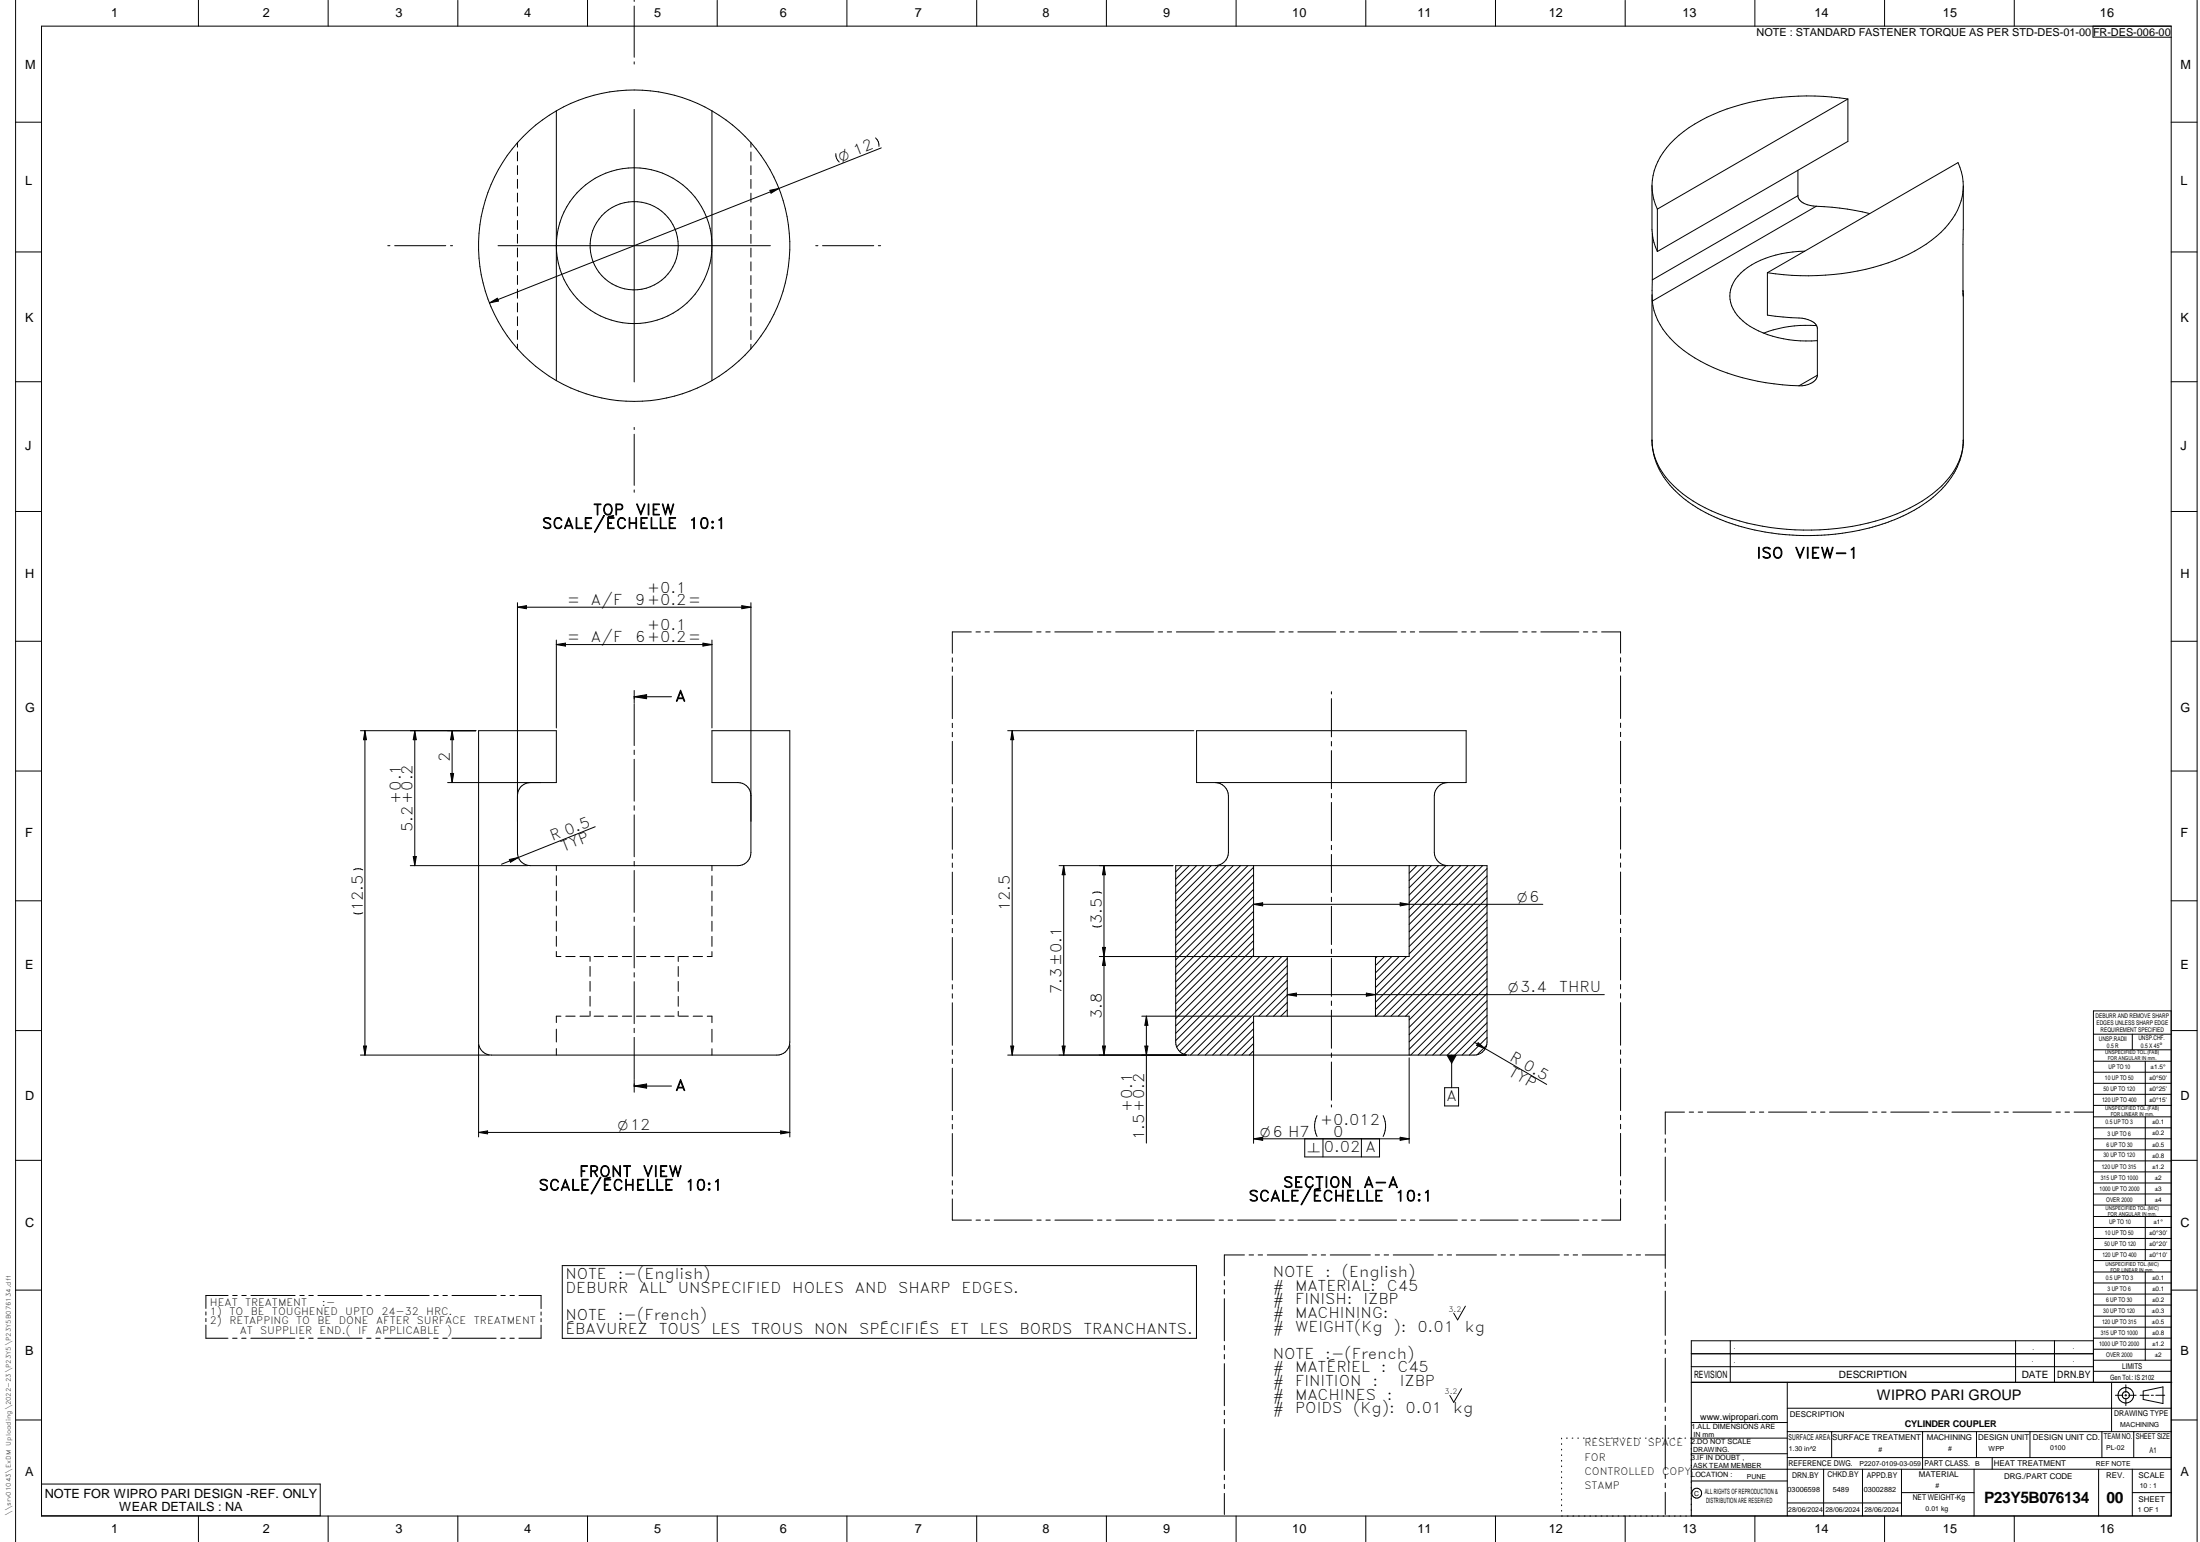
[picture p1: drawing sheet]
<svg xmlns="http://www.w3.org/2000/svg" width="848mm" height="594mm" viewBox="0 0 848 594" stroke-linecap="round" stroke-linejoin="round" font-family="sans-serif">
<g fill="none" stroke="#000" stroke-width=".39">
<path d="M244.5 0v.6M6 .1v593.9M16 10.1h821v574h-821zM76.5 .1v10M126.5 .1v10M176.5 .1v10M226.5 .1v10M244.5 2.3v19.8M276.5 .1v10M326.5 .1v10M376.5 .1v10M426.5 .1v10"/>
<path d="M476.5 .1v10M526.5 .1v10M576.5 .1v10M626.5 .1v10M676.5 .1v10M726.5 .1v10M776.5 .1v10M806.8 10.1v4.2l30.2 .1M847 .1v593.9M244.5 23.8v.9M712.3 38.1a95.1 95.1 0 0 0-54.4 7.1 40.4 40.4 0 0 0-18.8 17 20.4 20.4 0 0 0-.2 18.4M712.3 38.1v16.4l-73.4 42.4"/>
<path d="M712.3 38.1l-73.4 42.5M6 47.1h10M199.5 55v1.7M199.5 58.5v3.5M214.5 42.7v103.9M214.5 42.7a60 60 0 0 0 0 103.9M214.5 42.7a59.9 59.9 0 0 1 59.9 0M244.5 42.2v105M274.4 42.7v103.9M274.4 42.7a60 60 0 0 1 0 103.9M289.5 55v1.7M289.5 58.5v3.5"/>
<path d="M322.2 59.2a3.8 3.8 0 0 0 1.3 3.2M337.5 53.1a3.8 3.8 0 0 1 1.3 3.3M339.7 57l-39.4 15.6M837 47.1h10M199.5 63.8v3.5M199.5 69.1v3.5M199.5 74.4v3.5M199.5 79.7v3.4M289.5 63.8v3.5M289.5 69.1v3.5M289.5 74.4v3.5M289.5 79.7v3.5"/>
<path d="M296.8 73.3l3.5-.7-3.1 1.8zM300.3 72.6l-111.6 44.1M636.8 71.6l.1 18.3a19.9 19.9 0 0 0 2 7M693.1 65.6v9.8M693.1 75.4a4.9 4.9 0 0 0 4.7 3.8l2.4 .3M693.1 75.4l-56.2 32.4M700.2 79.5l-63.3 36.5M700.2 79.5l11.9 1.1 8.7 1.7M756.8 71.6l-.1 40.5M6 97.1h10M149.5 94.7h.8M152.1 94.7h19.7"/>
<path d="M173.7 94.7h.8M192 94.7h105M199.5 85v3.4M199.5 90.3v3.4M199.5 95.5v3.5M289.5 85v3.5M289.5 90.3v3.5M289.5 95.6v3.5M314.5 94.7h.8M317.1 94.7h19.7M338.6 94.7h.9M636.9 90.1v17.7"/>
<path d="M638.9 80.6v16.3M695.7 96.8a37.8 37.8 0 0 0-24.6 8.4 11.3 11.3 0 0 0-.4 17.4 36 36 0 0 0 23.3 8.7l6.6-.1M837 97.1h10M188.7 116.7l3-1.8 .5 1.1zM199.5 100.8v3.5M199.5 106.1v3.5M199.5 111.4v3.5M199.5 116.7v3.5M289.5 100.9v3.5M289.5 106.2v3.4M289.5 111.5v3.4M289.5 116.8v3.4"/>
<path d="M636.8 113.5v56.3l.3 3.4M636.9 107.8v8.2M636.9 116a27.6 27.6 0 0 0 12.2 19 77.3 77.3 0 0 0 41.1 13.5l3.3 .1M681.3 105.1v16.3l9.1 1a14.2 14.2 0 0 1 8.6 1.7l1.2 1.1 .4 1.4v18M681.3 105.1l73.5-42.4a21.6 21.6 0 0 1-3.6 23.5 55.3 55.3 0 0 1-29 16.8 101.9 101.9 0 0 1-40.9 2.1zM756.7 111.9l.1 .2M756.7 112.1l.1 1.6M756.8 112.1v1.6M756.8 113.8h.1M756.8 113.5v56.1M199.5 122v3.5M199.5 127.3v3.5"/>
<path d="M199.5 132.6v1.8M289.5 122v3.5M289.5 127.3v3.5M289.5 132.6v1.8M700.2 125.4a47.3 47.3 0 0 0-20.3 3M6 147.1h10M274.4 146.6a60.2 60.2 0 0 1-59.9 0M700.6 144.6l-7.1 4M700.6 144.6a5.1 5.1 0 0 1-4.8 3.9l-2.3 .1M837 147.1h10M244.5 164.7v.8M244.5 167.3v19.7"/>
<path d="M636.8 169.7l.4 3.5M756.8 171.5a27.5 27.5 0 0 1-11.8 18.7 78.2 78.2 0 0 1-43.4 13.9 90.4 90.4 0 0 1-46.7-9.7 34.2 34.2 0 0 1-17.3-19.4l-.4-1.8M756.8 171.4a30.9 30.9 0 0 1-14.1 22.1 77.6 77.6 0 0 1-40.6 12.7 94.8 94.8 0 0 1-29.4-2.9 56 56 0 0 1-29.5-17.1 27.7 27.7 0 0 1-6.1-13M756.8 169.6h.1M756.8 169.6v1.9M756.8 169.6v1.8M6 197.1h10M244.5 188.8v.9M837 197.1h10M199.5 232.2v96.3a4.9 4.9 0 0 0 5 5h80a5 5 0 0 0 5-5v-96.3M199.5 233.9l3.4-.6v1.2zM199.5 233.9h90"/>
<path d="M286 233.3l3.5 .6-3.5 .6zM6 247.1h10M214.5 248.3l3.5-.5v1.1zM214.5 248.3h59.9M214.5 246.6v33.9M271 247.8l3.4 .5-3.4 .6zM274.4 246.6v33.9M367.1 253.4v1.7M367.1 257v1.7M374.4 243.5h-7.3v8.2M376.2 243.5h1.7M379.7 243.5h1.7"/>
<path d="M383.2 243.5h14.6M399.6 243.5h1.7M403.1 243.5h1.7M406.6 243.5h14.7M423 243.5h1.8M426.6 243.5h1.6M430.1 243.5h14.6M446.4 243.5h1.8M450 243.5h1.7M453.5 243.5h14.6M469.9 243.5h1.7M473.4 243.5h1.7"/>
<path d="M476.9 243.5h14.6M493.3 243.5h1.7M496.8 243.5h1.7M500.3 243.5h14.6M516.7 243.5h1.7M520.2 243.5h1.7M523.7 243.5h14.7M540.1 243.5h1.8M543.6 243.5h1.7M547.2 243.5h14.6M563.5 243.5h1.8M567.1 243.5h1.6"/>
<path d="M570.6 243.5h14.6M587 243.5h1.7M590.5 243.5h1.7M594 243.5h14.6M610.4 243.5h1.7M613.9 243.5h1.7M617.4 243.5h7.3v8.1M624.7 253.4v1.7M624.7 256.9v1.7M837 247.1h10M244.5 268.4l4.8-.8v1.6zM244.5 266v4.8"/>
<path d="M244.5 271.1v16.1M244.5 268.4h14.4M367.1 260.4v16.5M367.1 278.6v1.7M513.2 266.5v.9M513.2 269.2v14.7M624.7 260.4v16.4M624.7 278.6v1.7M6 297.1h10M138.9 281.5h44.5M140.7 281.5v125M140.7 281.5l.6 3.5h-1.2z"/>
<path d="M159.9 281.5v52M159.9 281.5l.6 3.5h-1.2zM173.7 298h1.2l-.6 3.5zM174.3 281.5v20M174.3 281.5l.6 3.5h-1.2zM244.5 289v1.7M244.5 292.5v16.2M367.1 282.2v1.6M367.1 285.6v16.4M388.5 281.5h71.7M390.2 281.5l.6 3.5h-1.2zM390.2 281.5v125"/>
<path d="M461.3 281.5h103.9v20h-103.9zM513.2 285.7v1.7M513.2 289.2v14.7M624.7 282.1v1.7M624.7 285.6v16.4M837 297.1h10M172.6 301.5h41.9v-20h-30v120a4.9 4.9 0 0 0 5 5h110a4.9 4.9 0 0 0 5-5v-120h-30.1v20h10.1a5 5 0 0 1 5 5M204.5 301.5a5 5 0 0 0-5 5M229.4 318.5l-36.1 14.5M244.5 310.4v1.8M244.5 313.9v16.2M367.1 303.8v1.7"/>
<path d="M367.1 307.3v1.7M367.1 310.8v16.4M468.5 301.5a5.2 5.2 0 0 1 5 5v22a5.2 5.2 0 0 1-5 5M513.2 305.7v1.7M513.2 309.2v14.7M558 301.5a5.2 5.2 0 0 0-5.1 5v22a5.2 5.2 0 0 0 5.1 5M624.7 303.8v1.7M624.7 307.3v1.7M624.7 310.8v16.4M139.8 335.1a3.9 3.9 0 0 0-3.5 0M158.2 333.5h45.2M159.3 330h1.2l-.6 3.5z"/>
<path d="M196.3 331.1l3.5-.7-3 1.8zM214.5 333.5v1.9M214.5 337.4v3.8M244.5 331.9v1.7M244.5 335.4v16.1M274.4 333.5v1.9M274.4 337.4v3.9M367.1 329v1.7M367.1 332.5v1.7M367.1 336v16.4M408.3 333.5h43.9M410 333.5v73"/>
<path d="M410 333.5l.6 3.5h-1.2zM425.6 333.5l.5 3.5h-1.1zM425.6 333.5v73M453.2 333.5h120v68a5 5 0 0 1-5 5h-110a4.9 4.9 0 0 1-5-5zM455.6 333.5l-2.4 2.4M458.4 333.5l-5.2 5.2M461.3 333.5l-8.1 8M464.1 333.5l-10.9 10.8M466.9 333.5l-13.7 13.7M469.7 333.5l-16.5 16.5M472.6 333.5l-19.4 19.3M475.4 333.5l-22.2 22.1"/>
<path d="M478.2 333.5l-25 25M481 333.5l-27.8 27.8M483.2 334.1l-30 30.1M483.2 337l-30 30M483.2 339.8l-30 30M483.2 333.5v35M513.2 325.7v1.7M513.2 329.2v14.7M543.2 333.5v35h-119.4M546.1 333.5l-2.9 2.9M548.9 333.5l-5.7 5.7M551.8 333.5l-8.6 8.5"/>
<path d="M554.6 333.5l-11.4 11.3M557.4 333.5l-14.2 14.2M560.2 333.5l-17 17M563.1 333.5l-19.9 19.9M565.9 333.5l-22.7 22.7M568.7 333.5l-25.5 25.5M571.5 333.5l-28.3 28.3M573.2 334.6l-30 30.1M573.2 337.5l-30 30M624.7 328.9v1.8M624.7 332.4v1.7M624.7 336v16.3"/>
<path d="M6 347h10M139.8 351.7a4.2 4.2 0 0 1-3.5 0M214.5 343.2v3.9M214.5 349v3.9M214.5 354.9v3.8M244.5 353.3v1.7M244.5 356.8v16.1M274.4 343.3v3.8M274.4 349.1v3.8M274.4 354.9v3.9M367.1 354.2v1.7M367.1 357.7v1.7"/>
<path d="M424.7 344.1a3.9 3.9 0 0 0-3.5 0M424.7 356.7a3.9 3.9 0 0 1-3.5 0M483.2 342.6l-30 30M483.2 345.4l-30 30.1M483.2 348.3l-30 30M483.2 351.1l-30 30M483.2 353.9l-30 30.1M483.2 356.8l-30 30M483.2 359.6l-30 30M483.2 348.4l3.5-.6v1.2zM483.2 348.4h111.5M513.2 345.7v1.7"/>
<path d="M513.2 349.2v14.7M539.8 347.8l3.4 .6-3.4 .6zM573.2 351.6l-39.8 39.9M573.2 354.5l-37 37M573.2 348.8l-42.7 42.7M573.2 357.3l-34.2 34.2M573.2 340.3l-43 43M573.2 343.2l-43 42.9M573.2 345.9l-43 43.1M624.7 354.1v1.8M624.7 357.6v1.7M837 347h10"/>
<path d="M214.5 360.7v3.9M214.5 366.6v1.9h1.7M218.1 368.5h3.6M223.6 368.5h3.6M227.5 368.5v1.9M227.5 372.3v3.8M227.5 378.1v3.8M229 368.5h3.6M234.5 368.5h3.5M239.9 368.5h3.6M244.5 374.7v1.7M244.5 378.2v16.2"/>
<path d="M245.4 368.5h3.6M250.8 368.5h3.6M256.3 368.5h3.6M261.5 368.5v1.9M261.5 372.4v3.8M261.5 378.1v3.8M261.7 368.5h3.6M267.2 368.5h3.6M274.4 360.8v3.8M274.4 366.6v1.9h-1.8M367.1 361.2v16.4M367.1 379.3v1.7"/>
<path d="M425 365h1.1l-.5 3.5zM425.6 368.5l.5 3.5h-1.1zM483.2 362.4l-30 30M483.2 365.3l-30 30M483.2 368.1l-30 30M485.6 368.5l-32.4 32.4M488.5 368.5l-34.9 34.9M491.3 368.5l-36.6 36.6M494.1 368.5l-37.6 37.6M496.2 374.9l-31.6 31.6M496.2 377.7l-28.8 28.8M496.2 369.2l-37.3 37.3"/>
<path d="M496.2 372.1l-34.4 34.4M496.2 368.5v23M513.2 365.7v1.7M513.2 369.2v14.7M530.2 368.5v23M530.9 368.5l-.7 .7M533.7 368.5l-3.5 3.5M536.5 368.5l-6.3 6.3M539.4 368.5l-9.2 9.2M542.2 368.5l-12 12M573.2 360.1l-31.4 31.4M573.2 377.1l-29.4 29.4"/>
<path d="M573.2 379.9l-26.5 26.6M573.2 362.9l-30 30M573.2 365.8l-30 30M573.2 368.6l-30 30M573.2 371.4l-30 30M573.2 374.3l-30 29.9M624.7 361.1v16.4M624.7 379.3v1.7M6 397h10M214.5 396.5v4.9M216.2 391.5h-1.7v2.5M218.1 391.5h3.6"/>
<path d="M223.6 391.5h3.6M227.5 383.8v3.8M227.5 389.6v1.9M229 391.5h3.6M234.5 391.5h3.5M239.9 391.5h3.6M244.5 396.2v1.6M244.5 399.7v16.1M245.4 391.5h3.6M250.8 391.5h3.6M256.3 391.5h3.6M261.5 383.9v3.8"/>
<path d="M261.5 389.6v1.9M261.7 391.5h3.6M267.2 391.5h3.6M272.6 391.5h1.8v2.5M274.4 396.5v5M367.1 382.9v1.7M367.1 386.3v16.4M440.1 391.5h42.1M441.9 391.5v48.9M441.9 391.5l.6 3.5h-1.2zM483.2 399.2l-7.3 7.3M483.2 393.5l-12.9 13"/>
<path d="M483.2 396.4l-10.1 10.1M496.2 389l-2.5 2.5M496.2 386.2l-5.3 5.3M496.2 383.2l3.5-.6v1.2zM496.2 380.5l-10.9 11M496.2 383.4l-8.1 8.1M496.2 383.2h122.2M513.2 385.7v1.7M513.2 389.2v14.7M526.7 382.6l3.5 .6-3.5 .6zM573.2 394l-12.4 12.5M573.2 385.6l-20.9 20.9"/>
<path d="M573.2 396.9l-9.6 9.6M573.2 388.4l-18.1 18.1M573.2 391.2l-15.2 15.3M573.2 399.7l-6.8 6.8M573.2 382.7l-23.8 23.8M624.7 382.8v1.7M624.7 386.3v16.4M807 398.4h30M822 398.4v6.1M837 397h10M837 389.5h-30v143.1M138.9 406.5h49.5"/>
<path d="M140.1 403h1.2l-.6 3.5zM184.5 402.5v35.5M214.5 404v2.5M244.5 416v4.8M244.5 418.4h14.4M244.5 418.4l4.8-.8v1.6zM274.4 404v2.5M304.5 402.5v35.5M367.1 404.5v1.7M367.1 408v1.7M367.1 411.5v16.4M388.5 406.5h68.7"/>
<path d="M389.6 403h1.2l-.6 3.5zM409.4 403h1.2l-.6 3.5zM425 403h1.1l-.5 3.5zM441.3 403h1.2l-.6 3.5zM483.2 402l-4.5 4.5M483.2 404.8l-1.6 1.7M513.2 405.7v1.7M513.2 409.2v14.7M543.2 407.5v33M543.2 406.5v-15h-60v49M556.9 419.1h5.4v7h-5.4zM559.6 406.5v12.6"/>
<path d="M568.2 401.5l28 16.3M569.8 401.7l2.8 2.3-3.4-1.2zM573.1 402.7l-3.7 3.7M624.7 404.5v1.7M624.7 408v1.7M624.7 411.5v16.4M807 404.5h30M807 408.9h30M807 413.1h30M807 417.4h30M827 408.9v17M184.5 436.3l3.5-.6v1.1z"/>
<path d="M184.5 436.3h120M300.9 435.7l3.6 .6-3.6 .5zM367.1 429.7v1.7M367.1 433.2v1.7M367.1 436.7v16.4M483.2 438.7h60M483.2 438.7l3.5-.5v1.1zM507.7 429.8a9 9 0 0 0 0 8.1M510 438.7v7M513.2 425.7v.8M524.8 438.7v7M531.8 438.7v7h-28.8v-7"/>
<path d="M533.2 429.8a9 9 0 0 1 0 8.1M539.8 438.1l3.4 .6-3.4 .6zM624.7 429.7v1.7M624.7 433.2v1.7M624.7 436.7v16.4M641.9 438.7v1.8M649.4 428.5h-7.5v8.5M651.2 428.5h1.7M654.6 428.5h1.8M658.2 428.5h14.7M674.7 428.5h1.7M678.2 428.5h1.7"/>
<path d="M681.7 428.5h14.8M698.3 428.5h1.7M701.8 428.5h1.7M705.3 428.5h14.7M721.9 428.5h1.7M725.3 428.5h1.8M728.9 428.5h14.7M745.4 428.5h1.7M748.9 428.5h1.7M752.4 428.5h14.8M769 428.5h1.7M772.5 428.5h1.7"/>
<path d="M776 428.5h14.7M792.6 428.5h1.7M796 428.5h1.8M799.5 428.5h7.4M807 421.6h30M807 425.9h30M807 430.3h30M807 434.5h30M807 438.7h30M827 430.3v34M6 447h10M367.1 454.9v1.7"/>
<path d="M367.1 458.4v1.7M624.7 454.8v1.8M624.7 458.3v1.7M641.9 442.3v1.6M641.9 445.8v17M807 443h30M807 447.3h30M807 451.5h30M807 455.8h30M807 460h30M837 447h10M367.1 461.9v8.2h7.4"/>
<path d="M376.3 470.1h1.7M379.8 470.1h1.7M383.2 470.1h14.7M399.7 470.1h1.7M403.2 470.1h1.7M406.7 470.1h14.6M423.1 470.1h1.7M426.6 470.1h1.7M430.1 470.1h14.6M446.5 470.1h1.7M450 470.1h1.7M453.5 470.1h14.6"/>
<path d="M469.9 470.1h1.7M473.4 470.1h1.7M476.9 470.1h14.7M493.4 470.1h1.6M496.9 470.1h1.7M500.3 470.1h14.7M516.8 470.1h1.7M520.3 470.1h1.7M523.7 470.1h14.7M540.2 470.1h1.7M543.7 470.1h1.7M547.2 470.1h14.6"/>
<path d="M563.6 470.1h1.7M567.1 470.1h1.7M570.6 470.1h14.6M587 470.1h1.7M590.5 470.1h1.7M594 470.1h14.7M610.4 470.1h1.7M614 470.1h1.7M624.7 461.9v8.2h-7.3M641.9 464.6v1.7M641.9 468.1v1.7M641.9 471.6v17.1"/>
<path d="M807 464.3h30M807 468.7h30M807 472.9h30M807 477.1h30M827 468.7v16.9M6 497h10M87.9 499.1h-8.5v5M89.7 499.1h1.7M93.2 499.1h1.7M96.7 499.1h17M115.6 499.1h1.7M119 499.1h1.8"/>
<path d="M122.6 499.1h17M141.4 499.1h1.7M144.9 499.1h1.7M148.4 499.1h17M167.2 499.1h1.8M170.7 499.1h1.8M174.2 499.1h17.1M193.1 499.1h1.7M196.6 499.1h1.7M200.1 499.1h8.5v5M216.7 487.6h244.5v28h-244.5zM472 493.4v1.6"/>
<path d="M472 496.8v1.8M479.7 483.5h-7.7v8M481.5 483.5h1.7M485 483.5h1.7M488.5 483.5h15.5M505.8 483.5h1.7M509.3 483.5h1.7M512.8 483.5h15.5M530.1 483.5h1.7M533.6 483.5h1.7M537.1 483.5h15.5M554.4 483.5h1.7"/>
<path d="M557.9 483.5h1.7M561.4 483.5h15.5M578.7 483.5h1.6M582.2 483.5h1.7M585.6 483.5h15.5M603 483.5h1.6M606.4 483.5h1.8M609.9 483.5h15.5M627.2 483.5h1.7M630.7 483.5h1.7M634.2 483.5h7.7M641.9 490.4v1.7"/>
<path d="M641.9 493.9v1.7M641.9 497.4v17.1M807 481.4h30M807 485.6h30M807 490.1h30M807 494.3h30M807 498.6h30M827 490.1v33.9M837 497h10M79.4 510.5v5.1h8.5M79.4 505.4v1.2M79.4 508v1.2"/>
<path d="M89.7 515.6h1.7M93.2 515.6h1.7M96.7 515.6h17M115.5 515.6h1.7M119 515.6h1.7M122.5 515.6h17.1M141.4 515.6h1.6M144.9 515.6h1.7M148.3 515.6h17.1M167.2 515.6h1.7M170.7 515.6h1.7M174.2 515.6h17.1"/>
<path d="M193 515.6h1.7M196.6 515.6h1.6M208.6 510.5v5.1h-8.6M208.6 505.5v1.2M208.6 508v1.2M472 500.3v16.3M472 518.3v1.8M564.9 503.2l-3 5.3-1.5-2.6M641.9 516.3v1.6M641.9 519.8v1.7M667 516.6v16M777 516.6v16"/>
<path d="M792 516.6v16M807 502.8h30M807 507.1h30M807 511.3h30M807 515.5h30M807 519.8h30M807 516.6h-155v67.5M472 521.8v1.7M472 525.4v16.2M563.5 535l-3.1 5.3-1.5-2.7M641.9 523.2v17.1M652 532.6h185.2"/>
<path d="M652 521.5h155M652 526.5h155M689 532.6v51.4M807 524h30M807 528.3h30M814 532.6v19M815.5 537.5h2.8M819.1 537.5h.7M819.5 533.5v2.9M819.5 537.2v.7M819.5 538.7v2.8M820.6 537.5h2.9"/>
<path d="M825 537.5h3.4M826.2 535.9l7.6-1.6v6.4l-7.6-1.5zM829.3 537.5h.8M831 537.5h3.5M6 547.1h10M472 543.3v1.7M472 546.9v1.7M472 550.3v16.2M602 554.1v.3M602 556.2v.3M602 558.3v.3M603.8 554.1h.4"/>
<path d="M606 554.1h.3M608.2 554.1h.3M610.4 554.1h.3M612.6 554.1h.3M614.7 554.1h.3M616.9 554.1h.3M619.1 554.1h.3M621.2 554.1h.3M623.4 554.1h.3M625.6 554.1h.3M627.8 554.1h.3M629.9 554.1h.4"/>
<path d="M632.1 554.1h.3M634.3 554.1h.3M636.5 554.1h.3M638.6 554.1h.3M640.8 554.1h.3M641.9 542.1v1.7M641.9 545.6v1.7M641.9 549.1v17M643 554.1h.3M645.2 554.1h.3M647.3 554.1h.4M649.5 554.1h.3"/>
<path d="M652 548h37M689 542.5h148M689 551.6h148M689 554.1h-37.3M706.1 551.6v10M741.1 551.6v14.4M761.9 551.6v10M782.5 551.6v10M810.3 551.6v10M822.5 551.6v10M837 547.1h10M16 571.8h107.4v12.2h-107.4"/>
<path d="M472 568.3v1.8M472 571.8v1.7M472 575.4v8.1M602 560.5v.3M602 562.6v.3M602 564.8v.3M602 566.9v.3M602 569v.3M602 571.2v.3M602 573.3v.4M602 575.5v.3M602 577.6v.3"/>
<path d="M602 579.8v.3M641.9 567.9v1.7M641.9 571.4v1.8M641.9 574.9v8.6M652 570.6h37M652 560.1h37M689 561.6h148M689 579h44M703 566v18M718 566v18M733 575.1h28M733 566v18"/>
<path d="M761 566v18M768 561.6v4.4M809 566v18M822 566v18M822 575.1h15M837 566h-185M76.5 584.1v9.9M126.5 584.1v9.9M176.5 584.1v9.9M226.5 584.1v9.9M276.5 584.1v9.9M326.5 584.1v9.9"/>
<path d="M376.5 584.1v9.9M426.5 584.1v9.9M476.5 584.1v9.9M526.5 584.1v9.9M576.5 584.1v9.9M602 581.9v.3M626.5 584.1v9.9M652 584h185M676.5 584.1v9.9M726.5 584.1v9.9M776.5 584.1v9.9"/>
<circle cx="244.4" cy="94.7" r="30"/>
<circle cx="244.5" cy="94.7" r="17"/>
<circle cx="819.5" cy="537.5" r="2.99"/>
<circle cx="819.5" cy="537.5" r="1.39"/>
<circle cx="654.1" cy="575.3" r="1.9"/>
</g>
<g fill="#000">
<path d="M296.8 73.3l3.5-.7-3.1 1.8zM188.7 116.7l3-1.8 .5 1.1zM199.5 233.9l3.4-.6v1.2zM286 233.3l3.5 .6-3.5 .6zM214.5 248.3l3.5-.5v1.1zM271 247.8l3.4 .5-3.4 .6zM244.5 268.4l4.8-.8v1.6zM140.7 281.5l.6 3.5h-1.2zM159.9 281.5l.6 3.5h-1.2zM174.3 281.5l.6 3.5h-1.2zM173.7 298h1.2l-.6 3.5zM390.2 281.5l.6 3.5h-1.2z"/>
<path d="M159.3 330h1.2l-.6 3.5zM196.3 331.1l3.5-.7-3 1.8zM410 333.5l.6 3.5h-1.2zM425.6 333.5l.5 3.5h-1.1zM483.2 348.4l3.5-.6v1.2zM539.8 347.8l3.4 .6-3.4 .6zM425.6 368.5l.5 3.5h-1.1zM425 365h1.1l-.5 3.5zM441.9 391.5l.6 3.5h-1.2zM496.2 383.2l3.5-.6v1.2zM526.7 382.6l3.5 .6-3.5 .6zM140.1 403h1.2l-.6 3.5z"/>
<path d="M244.5 418.4l4.8-.8v1.6zM389.6 403h1.2l-.6 3.5zM409.4 403h1.2l-.6 3.5zM425 403h1.1l-.5 3.5zM441.3 403h1.2l-.6 3.5zM557.6 406.5h4l-2 3.5zM569.8 401.7l2.8 2.3-3.4-1.2zM184.5 436.3l3.5-.6v1.1zM300.9 435.7l3.6 .6-3.6 .5zM483.2 438.7l3.5-.6v1.2zM539.8 438.1l3.4 .6-3.4 .6z"/>
</g>
<g font-size="6">
<text x="764.8" y="578.9">P23Y5B076134</text>
<text x="812.1" y="578.9">00</text>
</g>
<g font-size="5.7">
<text x="329.7" y="60" transform="rotate(-22 329.7 60)">12</text>
<text x="208.9" y="203.7">SCALE/ÉCHELLE</text>
<text x="228.6" y="198.4">TOP</text>
<text x="245" y="198.4">VIEW</text>
<text x="265.4" y="203.7">10:1</text>
<text x="677.1" y="215.1">ISO</text>
<text x="691.9" y="215.1">VIEW-1</text>
<text x="218.7" y="233.1">=</text>
<text x="227.8" y="233.1">A/F</text>
<text x="244.9" y="233.1">9+0.2=</text>
<text x="249.5" y="228.5">+0.1</text>
<text x="249.5" y="242.9">+0.1</text>
<text x="218.7" y="247.5">=</text>
<text x="227.8" y="247.5">A/F</text>
<text x="244.9" y="247.5">6+0.2=</text>
<text x="260.3" y="270.2">A</text>
<text x="173.4" y="293.5" transform="rotate(-90 173.4 293.5)">2</text>
<text x="154.5" y="309.6" transform="rotate(-90 154.5 309.6)">+0.1</text>
<text x="159" y="320.5" transform="rotate(-90 159 320.5)">5.2+0.2</text>
<text x="212.9" y="324.2" transform="rotate(-22 212.9 324.2)">R 0.5</text>
<text x="217.2" y="328.1" transform="rotate(-22 217.2 328.1)">TYP</text>
<text x="139.8" y="351.1" transform="rotate(-90 139.8 351.1)">12.5</text>
<text x="389.3" y="351.1" transform="rotate(-90 389.3 351.1)">12.5</text>
<text x="424.7" y="356.1" transform="rotate(-90 424.7 356.1)">3.5</text>
<text x="409.2" y="383" transform="rotate(-90 409.2 383)">7.3±0.1</text>
<text x="601.1" y="382.3">THRU</text>
<text x="424.7" y="392.6" transform="rotate(-90 424.7 392.6)">3.8</text>
<text x="581.6" y="408.3" transform="rotate(30 581.6 408.3)">R 0.5</text>
<text x="581.2" y="414.1" transform="rotate(30 581.2 414.1)">TYP</text>
<text x="260.3" y="420.2">A</text>
<text x="557.6" y="424.3">A</text>
<text x="436.5" y="428.3" transform="rotate(-90 436.5 428.3)">+0.1</text>
<text x="508.9" y="433.3">+0.012</text>
<text x="513.9" y="437.9">0</text>
<text x="441" y="439.2" transform="rotate(-90 441 439.2)">1.5+0.2</text>
<text x="510.3" y="444">0.02 A</text>
<text x="223.2" y="453.3">FRONT</text>
<text x="247.8" y="453.3">VIEW</text>
<text x="207.6" y="458.6">SCALE/ÉCHELLE</text>
<text x="264.1" y="458.6">10:1</text>
<text x="494.6" y="457.5">SECTION</text>
<text x="525.6" y="457.5">A-A</text>
<text x="481.3" y="462.8">SCALE/ÉCHELLE</text>
<text x="537.8" y="462.8">10:1</text>
<text x="490.6" y="492">NOTE</text>
<text x="510.8" y="492">:</text>
<text x="517.3" y="492">(English)</text>
<text x="217.9" y="492.8">NOTE</text>
<text x="238.1" y="492.8">:-(English)</text>
<text x="490.6" y="497.2">#</text>
<text x="499.2" y="497.2">MATERIAL:</text>
<text x="534.7" y="497.2">C45</text>
<text x="217.9" y="498.1">DEBURR</text>
<text x="246.4" y="498.1">ALL</text>
<text x="261.3" y="498.1">UNSPECIFIED</text>
<text x="305.4" y="498.1">HOLES</text>
<text x="329.6" y="498.1">AND</text>
<text x="346.3" y="498.1">SHARP</text>
<text x="370.6" y="498.1">EDGES.</text>
<text x="490.6" y="502.5">#</text>
<text x="499.2" y="502.5">FINISH:</text>
<text x="525.6" y="502.5">IZBP</text>
<text x="217.9" y="508.6">NOTE</text>
<text x="238.1" y="508.6">:-(French)</text>
<text x="490.6" y="507.7">#</text>
<text x="499.2" y="507.7">MACHINING:</text>
<text x="217.9" y="513.8">ÉBAVUREZ</text>
<text x="253.9" y="513.8">TOUS</text>
<text x="274.2" y="513.8">LES</text>
<text x="289.6" y="513.8">TROUS</text>
<text x="313.8" y="513.8">NON</text>
<text x="331.2" y="513.8">SPÉCIFIÉS</text>
<text x="366.3" y="513.8">ET</text>
<text x="377.7" y="513.8">LES</text>
<text x="393" y="513.8">BORDS</text>
<text x="417.6" y="513.8">TRANCHANTS.</text>
<text x="490.6" y="513">#</text>
<text x="499.2" y="513">WEIGHT(Kg</text>
<text x="537.2" y="513">):</text>
<text x="546.4" y="513">0.01</text>
<text x="564.7" y="513">kg</text>
<text x="490.6" y="523.5">NOTE</text>
<text x="510.8" y="523.5">:-(French)</text>
<text x="490.6" y="528.7">#</text>
<text x="490.6" y="534">#</text>
<text x="499.2" y="528.7">MATÉRIEL</text>
<text x="499.2" y="534">FINITION</text>
<text x="529" y="534">:</text>
<text x="532.3" y="528.7">:</text>
<text x="538.7" y="528.7">C45</text>
<text x="539.6" y="534">IZBP</text>
<text x="490.6" y="539.2">#</text>
<text x="499.2" y="539.2">MACHINES</text>
<text x="534.7" y="539.2">:</text>
<text x="490.6" y="544.5">#</text>
<text x="499.2" y="544.5">POIDS</text>
<text x="521.7" y="544.5">(Kg):</text>
<text x="541.9" y="544.5">0.01</text>
<text x="560.1" y="544.5">kg</text>
</g>
<text font-size="5.6" x="723.5" y="539.3">WIPRO PARI GROUP</text>
<g font-size="5.4">
<text x="324.1" y="62.2" transform="rotate(-21 324.1 62.2)">O</text>
<text x="584.8" y="347.6">O6</text>
<text x="581.3" y="382.3">O3.4</text>
<text x="238.2" y="435.4">O12</text>
<text x="485.8" y="437.9">O6 H7</text>
<text x="504.1" y="444">n</text>
</g>
<g font-size="4.9">
<text x="42.9" y="6.6">1</text>
<text x="101.3" y="6.7">2</text>
<text x="152.5" y="6.7">3</text>
<text x="202.1" y="6.7">4</text>
<text x="252.1" y="6.7">5</text>
<text x="300.6" y="6.7">6</text>
<text x="352.6" y="6.7">7</text>
<text x="401.9" y="6.7">8</text>
<text x="448.4" y="6.7">9</text>
<text x="498.1" y="6.7">10</text>
<text x="546.4" y="6.7">11</text>
<text x="597" y="6.7">12</text>
<text x="648.5" y="6.6">13</text>
<text x="699.4" y="6.6">14</text>
<text x="749" y="6.7">15</text>
<text x="809.5" y="6.6">16</text>
<text x="9.7" y="26.7">M</text>
<text x="840.6" y="26.7">M</text>
<text x="9.7" y="71.4">L</text>
<text x="840.6" y="71.4">L</text>
<text x="9.7" y="124.2">K</text>
<text x="840.6" y="124.2">K</text>
<text x="9.7" y="173.4">J</text>
<text x="840.6" y="173.4">J</text>
<text x="9.7" y="222.7">H</text>
<text x="840.6" y="222.7">H</text>
<text x="9.7" y="274.3">G</text>
<text x="840.6" y="274.3">G</text>
<text x="9.7" y="322.6">F</text>
<text x="840.6" y="322.6">F</text>
<text x="9.7" y="373.3">E</text>
<text x="840.6" y="373.3">E</text>
<text x="9.7" y="423.8">D</text>
<text x="840.6" y="423.8">D</text>
<text x="9.7" y="472.8">C</text>
<text x="840.6" y="472.8">C</text>
<text x="9.7" y="522.1">B</text>
<text x="840.6" y="522.1">B</text>
<text x="9.7" y="568.7">A</text>
<text x="840.6" y="568.7">A</text>
<text x="17.2" y="577">NOTE FOR WIPRO PARI DESIGN -REF. ONLY</text>
<text x="45.9" y="582.3">WEAR DETAILS : NA</text>
<text x="42.9" y="590.6">1</text>
<text x="101.3" y="590.7">2</text>
<text x="152.5" y="590.7">3</text>
<text x="202.1" y="590.7">4</text>
<text x="252.1" y="590.7">5</text>
<text x="300.6" y="590.7">6</text>
<text x="352.6" y="590.7">7</text>
<text x="401.9" y="590.7">8</text>
<text x="448.4" y="590.7">9</text>
<text x="498.1" y="590.7">10</text>
<text x="546.4" y="590.7">11</text>
<text x="597" y="590.7">12</text>
<text x="648.5" y="590.6">13</text>
<text x="699.4" y="590.5">14</text>
<text x="749" y="590.7">15</text>
<text x="809.5" y="590.5">16</text>
</g>
<text font-size="4.2" x="677.1" y="13.9">NOTE : STANDARD FASTENER TORQUE AS PER STD-DES-01-00FR-DES-006-00</text>
<g font-size="3.9">
<text x="80.9" y="503">HEAT</text>
<text x="94.5" y="503">TREATMENT</text>
<text x="124.1" y="503">:-</text>
<text x="80.9" y="506.6">1)</text>
<text x="88.4" y="506.6">TO</text>
<text x="96.6" y="506.6">BE</text>
<text x="104.9" y="506.6">TOUGHENED</text>
<text x="133.1" y="506.6">UPTO</text>
<text x="147" y="506.6">24-32</text>
<text x="164.3" y="506.6">HRC.</text>
<text x="80.9" y="510.2">2)</text>
<text x="88.4" y="510.2">RETAPPING</text>
<text x="92.4" y="513.8">AT</text>
<text x="100.3" y="513.8">SUPPLIER</text>
<text x="114.2" y="510.2">TO</text>
<text x="122.4" y="510.2">BE</text>
<text x="123.2" y="513.8">END.(</text>
<text x="130.6" y="510.2">DONE</text>
<text x="138.1" y="513.8">IF</text>
<text x="144.6" y="513.8">APPLICABLE</text>
<text x="145" y="510.2">AFTER</text>
<text x="160.7" y="510.2">SURFACE</text>
<text x="172.4" y="513.8">)</text>
<text x="182.7" y="510.2">TREATMENT</text>
<text x="653" y="530.9">REVISION</text>
<text x="708.9" y="530.9">DESCRIPTION</text>
<text x="779.4" y="530.9">DATE</text>
<text x="793.1" y="530.9">DRN.BY</text>
<text x="610.8" y="557.1">RESERVED</text>
<text x="635.2" y="557.1">SPACE</text>
<text x="610.8" y="562.7">FOR</text>
<text x="610.8" y="568.3">CONTROLLED</text>
<text x="640.7" y="568.3">COPY</text>
<text x="610.8" y="573.8">STAMP</text>
</g>
<text font-size="3.6" x="734.3" y="549.8">CYLINDER COUPLER</text>
<text font-size="3.5" x="655.4" y="547.1">www.wipropari.com</text>
<g font-size="3.1">
<text x="818.1" y="527.3">LIMITS</text>
<text x="815" y="545.5">DRAWING TYPE</text>
<text x="690" y="546.1">DESCRIPTION</text>
<text x="689.5" y="554.6">SURFACE AREA</text>
<text x="706.2" y="554.6">SURFACE TREATMENT</text>
<text x="742.7" y="554.6">MACHINING</text>
<text x="762.5" y="554.6">DESIGN UNIT</text>
<text x="783.6" y="554.6">DESIGN UNIT CD.</text>
<text x="811" y="554.4">TEAM NO.</text>
<text x="823.3" y="554.5">SHEET SIZE</text>
<text x="828.6" y="559.9">A1</text>
<text x="689.4" y="564.9">REFERENCE DWG.</text>
<text x="690.8" y="569.3">DRN.BY</text>
<text x="704.4" y="569.2">CHKD.BY</text>
<text x="719.6" y="569.3">APPD.BY</text>
<text x="739.7" y="569.1">MATERIAL</text>
<text x="741.8" y="564.7">PART CLASS.</text>
<text x="768.6" y="564.7">HEAT TREATMENT</text>
<text x="772.5" y="569.7">DRG./PART CODE</text>
<text x="811.9" y="569.3">REV.</text>
<text x="824.4" y="569.4">SCALE</text>
<text x="737.3" y="578">NET WEIGHT-Kg</text>
<text x="824.4" y="578.5">SHEET</text>
</g>
<text font-size="3" x="832.4" y="403.9">°</text>
<g font-size="2.8">
<text x="558.3" y="505.4">3.2</text>
<text x="813.4" y="531.5">Gen Tol.: IS 2102</text>
<text x="556.9" y="537.2">3.2</text>
<text x="652.1" y="550.4">1.ALL DIMENSIONS ARE</text>
<text x="652" y="556.4">2.DO NOT SCALE</text>
<text x="652" y="562.5">3.IF IN DOUBT ,</text>
<text x="652" y="569.2">LOCATION :</text>
<text x="657.2" y="575.8">ALL RIGHTS OF REPRODUCTION &amp;</text>
<text x="689.1" y="575">03006598</text>
<text x="706.5" y="574.9">5489</text>
<text x="718.4" y="575">03002882</text>
<text x="657.7" y="579.2">DISTRIBUTION ARE RESERVED</text>
</g>
<g font-size="2.7">
<text x="817.3" y="549.9">MACHINING</text>
<text x="652.9" y="553.5">IN mm</text>
<text x="652.7" y="559.5">DRAWING.</text>
<text x="689.6" y="559.1">1.30 in^2</text>
<text x="724.1" y="559.2">#</text>
<text x="751" y="559.1">#</text>
<text x="766.6" y="559">WPP</text>
<text x="790.3" y="558.8">0100</text>
<text x="811.9" y="558.8">PL-02</text>
<text x="652.7" y="565.5">ASK TEAM MEMBER</text>
<text x="673.4" y="569.6">PUNE</text>
<text x="716.8" y="564.9">P2207-0109-03-059</text>
<text x="761.4" y="564.9">B</text>
<text x="807.9" y="564.9">REF NOTE</text>
<text x="746.1" y="573.2">#</text>
<text x="824.8" y="573.4">10 : 1</text>
<text x="653.1" y="576.3">C</text>
<text x="689.4" y="582.4">28/06/2024</text>
<text x="703.7" y="582.5">28/06/2024</text>
<text x="718.7" y="582.6">28/06/2024</text>
<text x="742.3" y="582.2">0.01 kg</text>
<text x="824.1" y="582.4">1 OF 1</text>
</g>
<g font-size="2.5">
<text x="807.8" y="392">DEBURR AND REMOVE SHARP</text>
<text x="808.2" y="394.8">EDGES UNLESS SHARP EDGE</text>
<text x="809.1" y="400.9">UNSP.RADII</text>
<text x="809.8" y="397.6">REQUIREMENT SPECIFIED</text>
<text x="824.4" y="400.7">UNSP.CHF.</text>
<text x="812.2" y="403.6">0.5 R</text>
<text x="825.3" y="403.9">0.5 X 45</text>
<text x="812.8" y="411.8">UP TO 10</text>
<text x="829.1" y="411.9">±1.5°</text>
<text x="811.4" y="416.1">10 UP TO 50</text>
<text x="828.5" y="416.1">±0°50'</text>
<text x="810.4" y="424.5">120 UP TO 400</text>
<text x="810.9" y="420.3">50 UP TO 120</text>
<text x="828.5" y="424.5">±0°15'</text>
<text x="828.5" y="420.3">±0°25'</text>
<text x="811.7" y="433.2">0.5 UP TO 3</text>
<text x="812.5" y="437.5">3 UP TO 6</text>
<text x="829.6" y="437.4">±0.2</text>
<text x="829.6" y="433.2">±0.1</text>
<text x="812" y="441.7">6 UP TO 30</text>
<text x="829.6" y="441.7">±0.5</text>
<text x="810.9" y="445.9">30 UP TO 120</text>
<text x="829.6" y="446">±0.8</text>
<text x="809.9" y="454.4">315 UP TO 1000</text>
<text x="810.3" y="450.2">120 UP TO 315</text>
<text x="829.6" y="450.2">±1.2</text>
<text x="830.7" y="454.4">±2</text>
<text x="809.4" y="458.7">1000 UP TO 2000</text>
<text x="830.6" y="458.7">±3</text>
<text x="811.9" y="463">OVER 2000</text>
<text x="830.7" y="463">±4</text>
<text x="813.1" y="471.6">UP TO 10</text>
<text x="830.1" y="471.6">±1°</text>
<text x="811.4" y="475.9">10 UP TO 50</text>
<text x="828.5" y="475.9">±0°30'</text>
<text x="810.4" y="484.4">120 UP TO 400</text>
<text x="811.2" y="480.1">50 UP TO 120</text>
<text x="828.5" y="484.4">±0°10'</text>
<text x="828.5" y="480.1">±0°20'</text>
<text x="811.7" y="493">0.5 UP TO 3</text>
<text x="812.4" y="497.2">3 UP TO 6</text>
<text x="829.6" y="497.3">±0.1</text>
<text x="829.6" y="493">±0.1</text>
<text x="811.9" y="501.5">6 UP TO 30</text>
<text x="829.6" y="501.5">±0.2</text>
<text x="810.8" y="505.8">30 UP TO 120</text>
<text x="829.6" y="505.8">±0.3</text>
<text x="809.8" y="514.3">315 UP TO 1000</text>
<text x="810.3" y="510.1">120 UP TO 315</text>
<text x="829.6" y="510">±0.5</text>
<text x="829.6" y="514.3">±0.8</text>
<text x="668.4" y="519.9">.</text>
<text x="783.5" y="520">.</text>
<text x="799.1" y="519.9">.</text>
<text x="809.2" y="518.5">1000 UP TO 2000</text>
<text x="829.6" y="518.5">±1.2</text>
<text x="668.4" y="524.9">.</text>
<text x="783.3" y="524.8">.</text>
<text x="799.1" y="524.8">.</text>
<text x="811.9" y="522.8">OVER 2000</text>
<text x="830.6" y="522.7">±2</text>
</g>
<g font-size="2.4">
<text x="4.1" y="556.9" transform="rotate(-90 4.1 556.9)">Uploading\2022-23\P23Y5\P23Y5B076134.dft</text>
<text x="4.1" y="584.1" transform="rotate(-90 4.1 584.1)">\\srv01043\ExDM</text>
</g>
<g font-size="2.1">
<text x="811.5" y="406.1">UNSPECIFIED TOL.(FAB)</text>
<text x="812.5" y="408.5">FOR ANGULAR IN mm.</text>
<text x="811.6" y="427.7">UNSPECIFIED TOL.(FAB)</text>
<text x="813.6" y="430.1">FOR LINEAR IN mm.</text>
<text x="811.7" y="466.1">UNSPECIFIED TOL.(M/C)</text>
<text x="812.5" y="468.5">FOR ANGULAR IN mm.</text>
<text x="811.7" y="487.6">UNSPECIFIED TOL.(M/C)</text>
<text x="813.6" y="489.9">FOR LINEAR IN mm.</text>
</g>
</svg>
